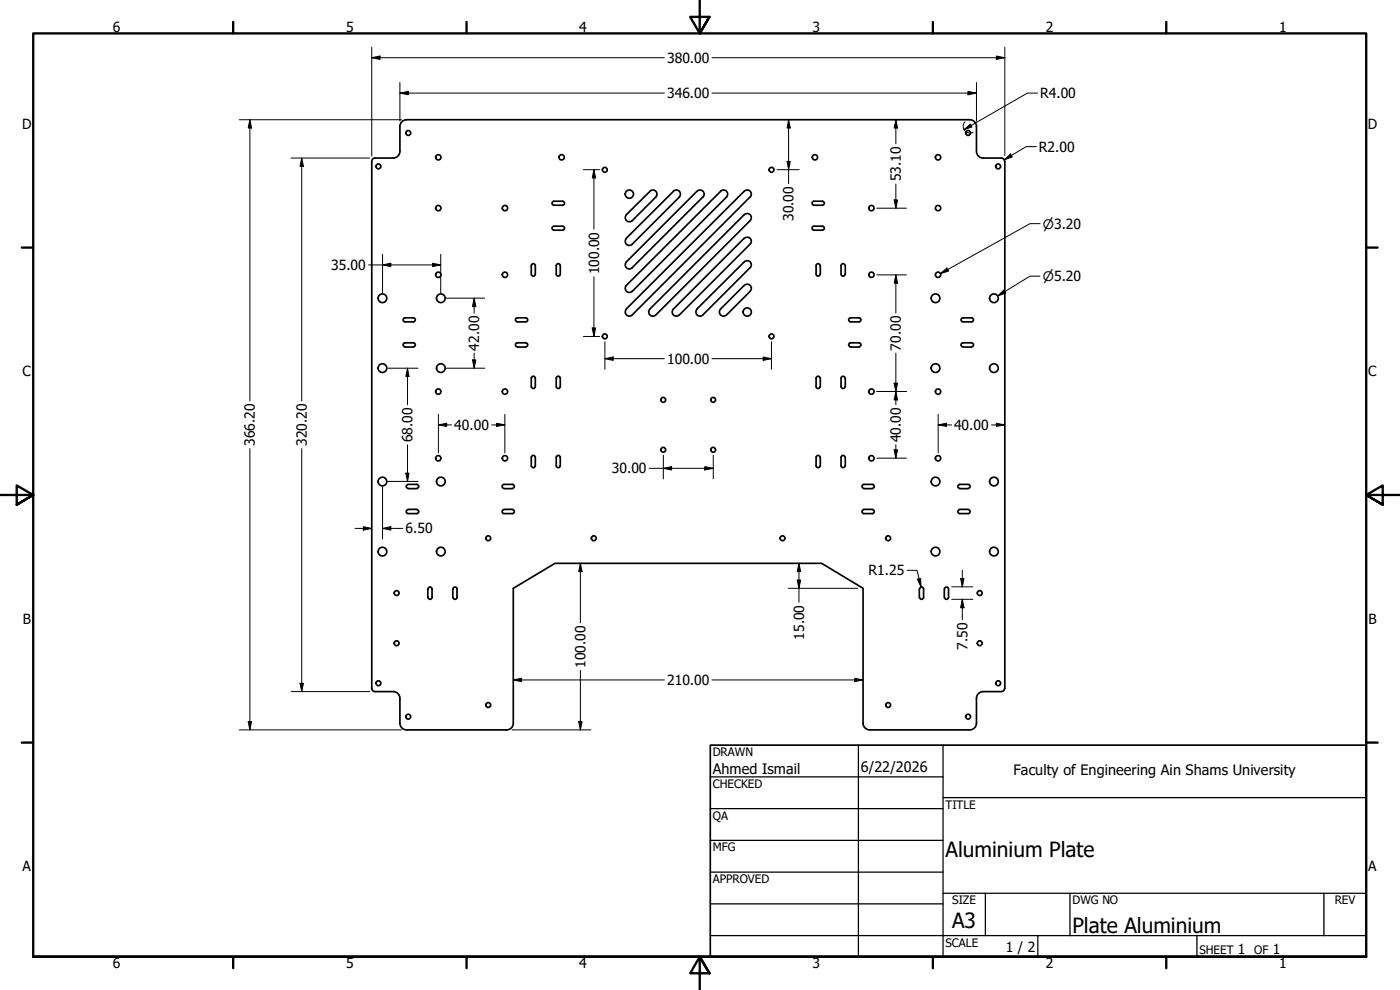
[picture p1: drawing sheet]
<svg xmlns="http://www.w3.org/2000/svg" width="420mm" height="297mm" viewBox="0 0 420 297" stroke-linecap="round" stroke-linejoin="round" font-family="sans-serif">
<!-- layer: Visible (ANSI) -->
<g fill="none" stroke="#000" stroke-width=".51">
<path d="M120 37.9v7.5a2 2 0 0 1-2 2h-5.4a.98 .98 0 0 0-1 1M122 35.9a2 2 0 0 0-2 2M122 35.9h169.1a2 2 0 0 1 2 2M293.1 37.9v7.5a2 2 0 0 0 2 2M111.6 48.4v158.1a.98 .98 0 0 0 1 1h5.4a2 2 0 0 1 2 2M196.8 59.1a1.24 1.24 0 0 0 0-1.7 1.24 1.24 0 0 0-1.7 0l-7.1 7M196.8 59.1l-7.1 7.1M203.9 59.1a1.24 1.24 0 0 0 0-1.7 1.24 1.24 0 0 0-1.8 0l-14.1 14.1M203.9 59.1l-14.2 14.2M216.3 57.4a1.24 1.24 0 0 1 1.7 0 1.24 1.24 0 0 1 0 1.7l-28.3 28.3a1.25 1.25 0 0 1-1.7 0 1.25 1.25 0 0 1 0-1.8M216.3 57.4l-28.3 28.2M225.1 59.1l-35.3 35.4a1.24 1.24 0 0 1-1.8 0 1.24 1.24 0 0 1 0-1.8"/>
<path d="M225.1 59.1a1.24 1.24 0 0 0 0-1.7 1.24 1.24 0 0 0-1.7 0l-35.4 35.3M295 47.4h5.5M300.5 47.4a.98 .98 0 0 1 1 1M301.6 48.4v158.2M159.4 79.7a.6 .6 0 0 1 .7-.6 .6 .6 0 0 1 .6 .6M159.4 79.7v2.6a.6 .6 0 0 0 .7 .6 .6 .6 0 0 0 .6-.6v-2.6M166.3 67.9a.6 .6 0 0 0-.6 .6 .6 .6 0 0 0 .6 .6M166.3 60.4a.6 .6 0 0 0-.6 .6 .6 .6 0 0 0 .6 .6M166.3 67.9h2.5a.6 .6 0 0 1 .6 .6 .6 .6 0 0 1-.6 .6h-2.5M166.3 60.4h2.5a.6 .6 0 0 1 .6 .6 .6 .6 0 0 1-.6 .6h-2.5M166.9 79.7a.6 .6 0 0 1 .6-.6 .6 .6 0 0 1 .6 .6M166.9 79.7v2.6a.6 .6 0 0 0 .6 .6 .6 .6 0 0 0 .6-.6v-2.6"/>
<path d="M188 78.6l21.2-21.2a1.24 1.24 0 0 1 1.8 0 1.24 1.24 0 0 1 0 1.7l-21.3 21.2M188 78.6a1.24 1.24 0 0 0 0 1.7 1.24 1.24 0 0 0 1.8 0M188 71.5a1.24 1.24 0 0 0 0 1.8 1.24 1.24 0 0 0 1.8 0M188 64.4a1.24 1.24 0 0 0 0 1.8 1.24 1.24 0 0 0 1.8 0M223.3 78.6l-14.1 14.1M223.4 78.6a1.24 1.24 0 0 1 1.7 0 1.24 1.24 0 0 1 0 1.7M225.1 73.3l-21.2 21.2M225.1 66.2l-28.3 28.3M225.1 73.3a1.24 1.24 0 0 0 0-1.8 1.24 1.24 0 0 0-1.7 0l-21.3 21.2M225.1 66.2a1.24 1.24 0 0 0 0-1.8 1.24 1.24 0 0 0-1.7 0l-28.3 28.3M243.9 60.6l.4-.2h2.5a.6 .6 0 0 1 .6 .6 .6 .6 0 0 1-.6 .6l-2.7-.1-.4-.5zM243.9 68l.4-.1h2.5a.6 .6 0 0 1 .6 .6 .6 .6 0 0 1-.6 .6l-2.7-.1-.4-.5z"/>
<path d="M244.9 79.7a.6 .6 0 0 1 .6-.6 .6 .6 0 0 1 .6 .6M244.9 79.7v2.6a.6 .6 0 0 0 .6 .6 .6 .6 0 0 0 .6-.6M246.2 79.7v2.5M252.4 79.7a.6 .6 0 0 1 .6-.6 .6 .6 0 0 1 .6 .6M252.4 79.7v2.6a.6 .6 0 0 0 .6 .6 .6 .6 0 0 0 .6-.6M253.7 79.7v2.5M121.1 95.5l.4-.1h2.5a.6 .6 0 0 1 .7 .6 .6 .6 0 0 1-.7 .6l-2.7-.1-.3-.5zM154.9 95.5l2.9-.1a.6 .6 0 0 1 .6 .6 .6 .6 0 0 1-.6 .6l-2.7-.1-.4-.5zM195.1 92.7a1.24 1.24 0 0 0 0 1.8 1.24 1.24 0 0 0 1.7 0M202.1 92.7a1.24 1.24 0 0 0 0 1.8 1.24 1.24 0 0 0 1.8 0M223.3 85.6l-7 7.1M223.4 85.6a1.24 1.24 0 0 1 1.7 0 1.24 1.24 0 0 1 0 1.8"/>
<path d="M225.1 87.4l-7.1 7.1a1.24 1.24 0 0 1-1.7 0 1.24 1.24 0 0 1 0-1.8M225.1 80.3l-14.1 14.2a1.24 1.24 0 0 1-1.8 0 1.24 1.24 0 0 1 0-1.8M255.3 95.4h2.5a.6 .6 0 0 1 .6 .6 .6 .6 0 0 1-.6 .6h-2.5M255.3 95.4a.6 .6 0 0 0-.6 .6 .6 .6 0 0 0 .6 .6M289 95.4a.6 .6 0 0 0-.6 .6 .6 .6 0 0 0 .6 .6M289.1 95.4h2.5a.6 .6 0 0 1 .6 .6 .6 .6 0 0 1-.6 .6h-2.5M121.5 104.1h2.5M121.6 104.1a.6 .6 0 0 1-.6-.6 .6 .6 0 0 1 .5-.6h2.5a.6 .6 0 0 1 .7 .6 .6 .6 0 0 1-.7 .6M155.3 104.1a.6 .6 0 0 1-.6-.7 .6 .6 0 0 1 .6-.5h2.5a.6 .6 0 0 1 .6 .6 .6 .6 0 0 1-.6 .6M155.3 104.1h2.5M159.4 113.5v2.5a.6 .6 0 0 0 .7 .6 .6 .6 0 0 0 .6-.6v-2.5M159.4 113.5a.6 .6 0 0 1 .7-.6 .6 .6 0 0 1 .6 .6"/>
<path d="M166.9 113.5a.6 .6 0 0 1 .6-.6 .6 .6 0 0 1 .6 .6M166.9 113.5v2.5a.6 .6 0 0 0 .6 .6 .6 .6 0 0 0 .6-.6v-2.5M244.9 113.5a.6 .6 0 0 1 .6-.6 .6 .6 0 0 1 .6 .6M244.9 113.5v2.5a.6 .6 0 0 0 .6 .6 .6 .6 0 0 0 .6-.6M246.2 113.5v2.5M252.4 113.5a.6 .6 0 0 1 .6-.6 .6 .6 0 0 1 .6 .6M252.4 113.5v2.5a.6 .6 0 0 0 .6 .6 .6 .6 0 0 0 .6-.6M253.7 113.5v2.5M255.3 102.9h2.5a.6 .6 0 0 1 .6 .6 .6 .6 0 0 1-.6 .6M255.3 104.1h2.5M255.3 102.9a.6 .6 0 0 0-.6 .6 .6 .6 0 0 0 .6 .6M289 102.9a.6 .6 0 0 0-.6 .6 .6 .6 0 0 0 .6 .6"/>
<path d="M289.1 102.9h2.5a.6 .6 0 0 1 .6 .6 .6 .6 0 0 1-.6 .6M289.1 104.1h2.4M159.4 139.7a.6 .6 0 0 0 .7 .6 .6 .6 0 0 0 .6-.6M159.4 139.7v-2.5a.6 .6 0 0 1 .7-.6 .6 .6 0 0 1 .6 .6v2.5M166.9 139.7a.6 .6 0 0 0 .6 .6 .6 .6 0 0 0 .6-.6M166.9 139.7v-2.5a.6 .6 0 0 1 .6-.6 .6 .6 0 0 1 .6 .6v2.5M244.9 139.7a.6 .6 0 0 0 .6 .6 .6 .6 0 0 0 .6-.6M246.1 137.2a.6 .6 0 0 0-.6-.6 .6 .6 0 0 0-.6 .6v2.5M246.2 137.2v2.5M252.4 139.7a.6 .6 0 0 0 .6 .6 .6 .6 0 0 0 .6-.6M253.6 137.2a.6 .6 0 0 0-.6-.6 .6 .6 0 0 0-.6 .6v2.5M253.7 137.2v2.5"/>
<path d="M122.5 152.9a.6 .6 0 0 0-.6 .6 .6 .6 0 0 0 .6 .6h2.5M122.6 146.6h2.4M122.6 152.8h2.4M125 145.3h-2.5a.6 .6 0 0 0-.6 .6 .6 .6 0 0 0 .6 .6M125.1 145.3a.6 .6 0 0 1 .6 .6 .6 .6 0 0 1-.6 .6M125.1 152.9a.6 .6 0 0 1 .6 .6 .6 .6 0 0 1-.6 .6M151.3 152.9a.6 .6 0 0 0-.6 .6 .6 .6 0 0 0 .6 .6M151.3 145.3a.6 .6 0 0 0-.6 .6 .6 .6 0 0 0 .6 .6M151.3 145.3h2.5M151.3 146.6h2.5M151.3 152.8h2.5M151.3 154.1h2.5"/>
<path d="M153.8 152.9a.6 .6 0 0 1 .6 .6 .6 .6 0 0 1-.6 .6M153.8 145.3a.6 .6 0 0 1 .6 .6 .6 .6 0 0 1-.6 .6M259.3 146.6h2.5M259.3 152.8h2.5M259.3 152.9a.6 .6 0 0 0-.6 .6 .6 .6 0 0 0 .6 .6h2.5a.6 .6 0 0 0 .6-.6 .6 .6 0 0 0-.6-.6M259.3 146.5a.6 .6 0 0 1-.6-.5 .6 .6 0 0 1 .6-.7h2.5a.6 .6 0 0 1 .6 .6 .6 .6 0 0 1-.6 .6M288 146.6h2.5M288 152.8h2.5M288.1 146.5a.6 .6 0 0 1-.6-.6 .6 .6 0 0 1 .6-.6h2.4a.6 .6 0 0 1 .6 .6 .6 .6 0 0 1-.6 .6M288.1 152.9a.6 .6 0 0 0-.6 .6 .6 .6 0 0 0 .6 .6h2.4a.6 .6 0 0 0 .6-.6 .6 .6 0 0 0-.6-.6M128.4 176.7v2.5M128.5 176.7a.6 .6 0 0 1 .6-.6 .6 .6 0 0 1 .6 .6"/>
<path d="M129.7 176.7v2.5a.6 .6 0 0 1-.6 .6 .6 .6 0 0 1-.6-.6M135.9 176.7v2.5M136 176.7a.6 .6 0 0 1 .6-.6 .6 .6 0 0 1 .6 .6M137.2 176.7v2.5a.6 .6 0 0 1-.6 .6 .6 .6 0 0 1-.6-.6M275.9 176.7v2.5M276 176.7a.6 .6 0 0 1 .6-.6 .6 .6 0 0 1 .6 .6M277.2 176.7v2.5a.6 .6 0 0 1-.6 .6 .6 .6 0 0 1-.6-.6M283.4 176.7v2.5M283.5 176.7a.6 .6 0 0 1 .6-.6 .6 .6 0 0 1 .6 .6M284.7 176.7v2.5a.6 .6 0 0 1-.6 .6 .6 .6 0 0 1-.6-.6M120 217a2 2 0 0 0 2 2M120 209.5v7.5"/>
<path d="M122 219h30M154.1 217v-40.5l12.5-7.5h80l12.4 7.5v40.5M154.1 217a2 2 0 0 1-2 2M259 217a2 2 0 0 0 2 2h30a2 2 0 0 0 2.1-2M293.1 209.5v7.5M295 207.5h5.5M295.1 207.5a2 2 0 0 0-2 2M301.5 206.5a.98 .98 0 0 1-1 1"/>
<circle cx="122.5" cy="39.9" r=".73"/>
<circle cx="290.5" cy="39.9" r=".73"/>
<circle cx="113.6" cy="49.9" r=".73"/>
<circle cx="131.5" cy="47.2" r=".79"/>
<circle cx="168.6" cy="47.2" r=".79"/>
<circle cx="181.5" cy="50.9" r=".73"/>
<circle cx="188.9" cy="58.2" r="1.24"/>
<circle cx="231.6" cy="50.9" r=".73"/>
<circle cx="244.6" cy="47.2" r=".79"/>
<circle cx="281.5" cy="47.2" r=".79"/>
<circle cx="299.6" cy="49.9" r=".73"/>
<circle cx="131.5" cy="62.4" r=".79"/>
<circle cx="151.5" cy="62.4" r=".79"/>
<circle cx="261.5" cy="62.4" r=".79"/>
<circle cx="281.5" cy="62.4" r=".79"/>
<circle cx="114.8" cy="89.5" r="1.3"/>
<circle cx="131.5" cy="82.4" r=".79"/>
<circle cx="132.3" cy="89.5" r="1.3"/>
<circle cx="151.5" cy="82.4" r=".79"/>
<circle cx="224.3" cy="93.6" r="1.24"/>
<circle cx="261.5" cy="82.4" r=".79"/>
<circle cx="280.8" cy="89.5" r="1.3"/>
<circle cx="281.5" cy="82.4" r=".79"/>
<circle cx="298.3" cy="89.5" r="1.3"/>
<circle cx="114.8" cy="110.4" r="1.3"/>
<circle cx="131.5" cy="117.5" r=".79"/>
<circle cx="132.3" cy="110.4" r="1.3"/>
<circle cx="151.5" cy="117.5" r=".79"/>
<circle cx="181.5" cy="100.9" r=".73"/>
<circle cx="199" cy="120" r=".73"/>
<circle cx="214" cy="120" r=".73"/>
<circle cx="231.6" cy="100.9" r=".73"/>
<circle cx="261.5" cy="117.5" r=".79"/>
<circle cx="280.8" cy="110.4" r="1.3"/>
<circle cx="281.5" cy="117.5" r=".79"/>
<circle cx="298.3" cy="110.4" r="1.3"/>
<circle cx="131.5" cy="137.5" r=".79"/>
<circle cx="151.5" cy="137.5" r=".79"/>
<circle cx="199" cy="135" r=".73"/>
<circle cx="214" cy="135" r=".73"/>
<circle cx="261.5" cy="137.5" r=".79"/>
<circle cx="281.5" cy="137.5" r=".79"/>
<circle cx="114.8" cy="144.5" r="1.3"/>
<circle cx="132.3" cy="144.5" r="1.3"/>
<circle cx="280.8" cy="144.5" r="1.3"/>
<circle cx="298.3" cy="144.5" r="1.3"/>
<circle cx="114.8" cy="165.5" r="1.3"/>
<circle cx="119" cy="177.9" r=".73"/>
<circle cx="132.3" cy="165.5" r="1.3"/>
<circle cx="146.5" cy="161.5" r=".73"/>
<circle cx="178.2" cy="161.5" r=".73"/>
<circle cx="234.9" cy="161.5" r=".73"/>
<circle cx="266.5" cy="161.5" r=".73"/>
<circle cx="280.8" cy="165.5" r="1.3"/>
<circle cx="294" cy="177.9" r=".73"/>
<circle cx="298.3" cy="165.5" r="1.3"/>
<circle cx="119" cy="193" r=".73"/>
<circle cx="294" cy="193" r=".73"/>
<circle cx="113.6" cy="205" r=".73"/>
<circle cx="122.5" cy="215" r=".73"/>
<circle cx="146.5" cy="211.5" r=".73"/>
<circle cx="266.5" cy="211.5" r=".73"/>
<circle cx="290.5" cy="215" r=".73"/>
<circle cx="299.6" cy="205" r=".73"/>
</g>
<!-- layer: Border (ANSI) -->
<g fill="none" stroke="#000" stroke-width=".7">
<path d="M70 6.6v3.4M140 6.6v3.4M210 0v10l-2.9-4.9h5.8l-2.9 4.9 2.9-4.9M280 6.6v3.4M350 6.6v3.4M6.5 74.3h3.5M410 74.3h3.4M0 148.5h10l-5-2.8v5.7l5-2.9-5 2.9M420 148.5h-10l5-2.8v5.7l-5-2.9 5 2.9M6.5 222.8h3.5M410 222.8h3.4M10 287.1v-277.1h400v277.1h-400h400"/>
<path d="M70 287.1v3.4M140 287.1v3.4M212.9 292l-2.9-4.9 2.9 4.9h-5.8l2.9-4.9v9.9M280 287.1v3.4M350 287.1v3.4"/>
</g>
<!-- layer: Title (ANSI) -->
<g fill="none" stroke="#000" stroke-width=".38">
<path d="M213.2 233.1h69.8M257.6 223.6v63.5M283 239.3h127M283 223.6v63.5M213.2 242.6h69.8M213.2 252.1h69.8M213.2 261.7h69.8M213.2 271.2h69.8M283 268h127M295.7 268v12.7M321.1 268v12.7M397.3 268v12.7"/>
<path d="M213.2 280.7h196.8M311.5 280.7v6.4M359.2 280.7v6.4"/>
</g>
<path d="M213.2 223.6h196.8v63.5h-196.8z" fill="none" stroke="#000" stroke-width=".51"/>
<!-- layer: Dimension (ANSI) -->
<g fill="none" stroke="#000" stroke-width=".3">
<path d="M111.6 17.3l2.4-.5v1zM111.6 17.3h87.8M111.6 14.1v32.7M213.7 17.3h87.9M299 16.8l2.6 .5-2.6 .5zM301.6 14.1v32.6M71.8 35.9h48.7M75 35.9l.5 2.5h-1zM75 35.9v84.4M120 27.9l2.6-.5v1zM120 27.9h79.4M120 24.8v11.5"/>
<path d="M213.7 27.9h79.4M236.7 35.9l.5 2.5h-1zM236.7 35.9v19.2M268.9 35.9l.5 2.5h-1zM268.9 35.9v7.3M289.3 38.9l1.9-1.6 .5 .8zM289.6 36.5a2 2 0 0 0-.1 2.7 2 2 0 0 0 2.6 .4M290.5 27.4l2.6 .5-2.6 .5zM293.1 24.8v11.5M311.4 27.9h-3l-19.1 11M87.4 47.4h23.5M90.6 47.4l.5 2.5h-1.1z"/>
<path d="M90.6 47.4v72.9M175.1 50.9h4.9M178.2 50.9l.6 2.5h-1.1zM178.2 50.9v17.9M233.2 50.9h6.6M236.2 48.4h1l-.5 2.5zM268.4 60h1l-.5 2.5zM268.9 55.2v7.3M301.4 47.9l1.9-1.7 .5 .9zM311 44h-3l-6.6 3.9M110.6 79.5h21.7M114.8 79.5l2.5-.5v1z"/>
<path d="M114.8 76.3v11.6M129.8 79l2.5 .5-2.5 .5zM132.3 76.3v11.6M263.1 62.5h8.9M312.2 67.1h-3.1l-26.8 15M133.9 89.5h11.6M142.3 89.5l.5 2.5h-1zM142.3 89.5v4.5M177.7 98.4h1.1l-.6 2.6zM178.2 83v18M263.1 82.5h8.9M268.9 82.5l.5 2.4h-1z"/>
<path d="M268.9 82.5v11.5M282.3 82.1l1.9-1.7 .5 .9zM299.4 88.8l1.8-1.8 .6 .9zM312.1 82.9h-3l-9.7 5.9M116.4 110.5h9.1M122.3 110.5l.4 2.5h-.9zM122.3 110.5v11M133.9 110.5h11.6M141.8 108h1l-.5 2.5zM142.3 106v4.5M175.1 101h4.9M181.5 107.6l2.5-.5v1z"/>
<path d="M181.5 107.6h17.9M181.5 102.5v8.3M213.7 107.6h17.8M229 107.1l2.5 .5-2.5 .5zM231.5 102.5v8.3M263.1 117.5h8.9M268.4 115h1l-.5 2.5zM268.9 117.5l.5 2.5h-1zM268.9 106v15.5M75 134.6v84.4M90.6 134.6v72.9M122.3 133.5v10.9"/>
<path d="M131.6 127.5l2.4-.5v.9zM131.6 127.5h3.9M131.6 124.3v11.6M147.6 127.5h3.9M149 127l2.5 .5-2.5 .4zM151.5 124.3v11.6M199.1 136.6v7.1M214.1 136.6v7.1M263.1 137.5h8.9M268.4 135h1l-.5 2.5zM268.9 133.5v4M281.6 127.5l2.4-.5v.9z"/>
<path d="M281.6 127.5h4M281.6 124.3v11.6M297.6 127.5h4M299 127l2.6 .5-2.6 .4zM106.6 158.5h5M109 158l2.6 .5-2.6 .6zM114.8 158.5l2.5-.5v1.1zM114.8 146.1v15.6M114.8 158.5h6.1M116.4 144.4h9.1M121.8 142h.9l-.4 2.4zM194.8 140.5h19.3"/>
<path d="M199.1 140.5l2.4-.5v1zM211.5 140l2.6 .5-2.6 .5zM174.2 169l.5 2.5h-1zM174.2 169v17.9M236.6 176.5h20.8M239.3 174h1l-.5 2.5zM239.8 169l.5 2.5h-1zM239.8 169v11.7M272.2 171.1h3l1.2 5M275.3 173.8l1-.2 .1 2.5zM285.6 176.1h6.4M285.6 179.8h6.4"/>
<path d="M288.3 173.6h1l-.5 2.5zM288.8 179.8l.5 2.6h-1zM288.8 171.1v5M288.8 179.8v6.2M71.8 219h48.7M74.5 216.5h1l-.5 2.5zM87.4 207.5h23.5M90 205h1.1l-.5 2.5zM153.7 219h23.7M154.1 204l2.4-.5v1zM154.1 204h45.3M173.7 216.5h1l-.5 2.5z"/>
<path d="M174.2 201.2v17.8M213.7 204h45.3M256.5 203.5l2.5 .5-2.5 .5z"/>
</g>
<g fill="#000">
<path d="M111.6 17.3l2.4-.5v1zM299 16.8l2.6 .5-2.6 .5zM75 35.9l.5 2.5h-1zM120 27.9l2.6-.5v1zM236.7 35.9l.5 2.5h-1zM268.9 35.9l.5 2.5h-1zM290.5 27.4l2.6 .5-2.6 .5zM289.3 38.9l1.9-1.6 .5 .8zM90.6 47.4l.5 2.5h-1.1zM178.2 50.9l.6 2.5h-1.1zM236.2 48.4h1l-.5 2.5zM268.4 60h1l-.5 2.5z"/>
<path d="M301.4 47.9l1.9-1.7 .5 .9zM114.8 79.5l2.5-.5v1zM129.8 79l2.5 .5-2.5 .5zM142.3 89.5l.5 2.5h-1zM177.7 98.4h1.1l-.6 2.6zM268.9 82.5l.5 2.4h-1zM282.3 82.1l1.9-1.7 .5 .9zM299.4 88.8l1.8-1.8 .6 .9zM122.3 110.5l.4 2.5h-.9zM141.8 108h1l-.5 2.5zM181.5 107.6l2.5-.5v1zM229 107.1l2.5 .5-2.5 .5z"/>
<path d="M268.4 115h1l-.5 2.5zM131.6 127.5l2.4-.5v.9zM149 127l2.5 .5-2.5 .4zM268.4 135h1l-.5 2.5zM268.9 117.5l.5 2.5h-1zM281.6 127.5l2.4-.5v.9zM299 127l2.6 .5-2.6 .4zM109 158l2.6 .5-2.6 .6zM114.8 158.5l2.5-.5v1.1zM121.8 142h.9l-.4 2.4zM199.1 140.5l2.4-.5v1zM211.5 140l2.6 .5-2.6 .5z"/>
<path d="M174.2 169l.5 2.5h-1zM239.3 174h1l-.5 2.5zM239.8 169l.5 2.5h-1zM275.3 173.8l1-.2 .1 2.5zM288.3 173.6h1l-.5 2.5zM288.8 179.8l.5 2.6h-1zM74.5 216.5h1l-.5 2.5zM90 205h1.1l-.5 2.5zM154.1 204l2.4-.5v1zM173.7 216.5h1l-.5 2.5zM256.5 203.5l2.5 .5-2.5 .5z"/>
</g>
<g font-size="6.3">
<text x="283.8" y="257">Aluminium Plate</text>
<text x="285.8" y="278.6">A3</text>
<text x="321.9" y="279.8">Plate Aluminium</text>
</g>
<g font-size="4.3">
<text x="213.9" y="232.2">Ahmed Ismail</text>
<text x="258.4" y="231.6">6/22/2026</text>
<text x="304.2" y="232.6">Faculty of Engineering Ain Shams University</text>
</g>
<g font-size="4.2">
<text x="33.8" y="9.6">6</text>
<text x="103.9" y="9.6">5</text>
<text x="173.9" y="9.6">4</text>
<text x="243.8" y="9.6">3</text>
<text x="313.9" y="9.6">2</text>
<text x="383.9" y="9.6">1</text>
<text x="200.2" y="18.8">380.00</text>
<text x="200.2" y="29.4">346.00</text>
<text x="312.2" y="29.4">R4.00</text>
<text x="6.7" y="38.7">D</text>
<text x="410.5" y="38.7">D</text>
<text x="311.8" y="45.5">R2.00</text>
<text x="270.4" y="54.4" transform="rotate(-90 270.4 54.4)">53.10</text>
<text x="238.2" y="66.3" transform="rotate(-90 238.2 66.3)">30.00</text>
<text x="99.4" y="81">35.00</text>
<text x="179.8" y="82.3" transform="rotate(-90 179.8 82.3)">100.00</text>
<text x="143.8" y="105.2" transform="rotate(-90 143.8 105.2)">42.00</text>
<text x="270.4" y="105.2" transform="rotate(-90 270.4 105.2)">70.00</text>
<text x="6.8" y="113">C</text>
<text x="200.2" y="109.1">100.00</text>
<text x="410.7" y="113">C</text>
<text x="136.3" y="129">40.00</text>
<text x="286.3" y="129">40.00</text>
<text x="76.5" y="133.8" transform="rotate(-90 76.5 133.8)">366.20</text>
<text x="92.1" y="133.8" transform="rotate(-90 92.1 133.8)">320.20</text>
<text x="123.8" y="132.7" transform="rotate(-90 123.8 132.7)">68.00</text>
<text x="270.4" y="132.7" transform="rotate(-90 270.4 132.7)">40.00</text>
<text x="183.6" y="142">30.00</text>
<text x="121.7" y="160.1">6.50</text>
<text x="260.7" y="172.6">R1.25</text>
<text x="6.9" y="187.2">B</text>
<text x="241.3" y="191.9" transform="rotate(-90 241.3 191.9)">15.00</text>
<text x="410.7" y="187.2">B</text>
<text x="290.3" y="194.9" transform="rotate(-90 290.3 194.9)">7.50</text>
<text x="175.7" y="200.4" transform="rotate(-90 175.7 200.4)">100.00</text>
<text x="200.2" y="205.5">210.00</text>
<text x="6.8" y="261.4">A</text>
<text x="410.7" y="261.4">A</text>
<text x="301.9" y="285.6">1 / 2</text>
<text x="371.5" y="286.2">1</text>
<text x="382" y="286.2">1</text>
<text x="33.8" y="290.5">6</text>
<text x="103.9" y="290.5">5</text>
<text x="173.9" y="290.5">4</text>
<text x="243.8" y="290.5">3</text>
<text x="313.9" y="290.5">2</text>
<text x="383.9" y="290.5">1</text>
</g>
<g font-size="3.9">
<text x="312.9" y="68.6">⌀3.20</text>
<text x="312.9" y="84.3">⌀5.20</text>
</g>
<g font-size="3.5">
<text x="213.9" y="226.9">DRAWN</text>
<text x="213.9" y="236.4">CHECKED</text>
<text x="213.9" y="245.9">QA</text>
<text x="283.8" y="242.6">TITLE</text>
<text x="213.9" y="255.4">MFG</text>
<text x="213.9" y="265">APPROVED</text>
<text x="285.8" y="271.3">SIZE</text>
<text x="321.9" y="271.3">DWG NO</text>
<text x="400.6" y="271.3">REV</text>
<text x="283.8" y="284">SCALE</text>
<text x="360" y="286.2">SHEET</text>
<text x="376.4" y="286.2">OF</text>
</g>
</svg>
